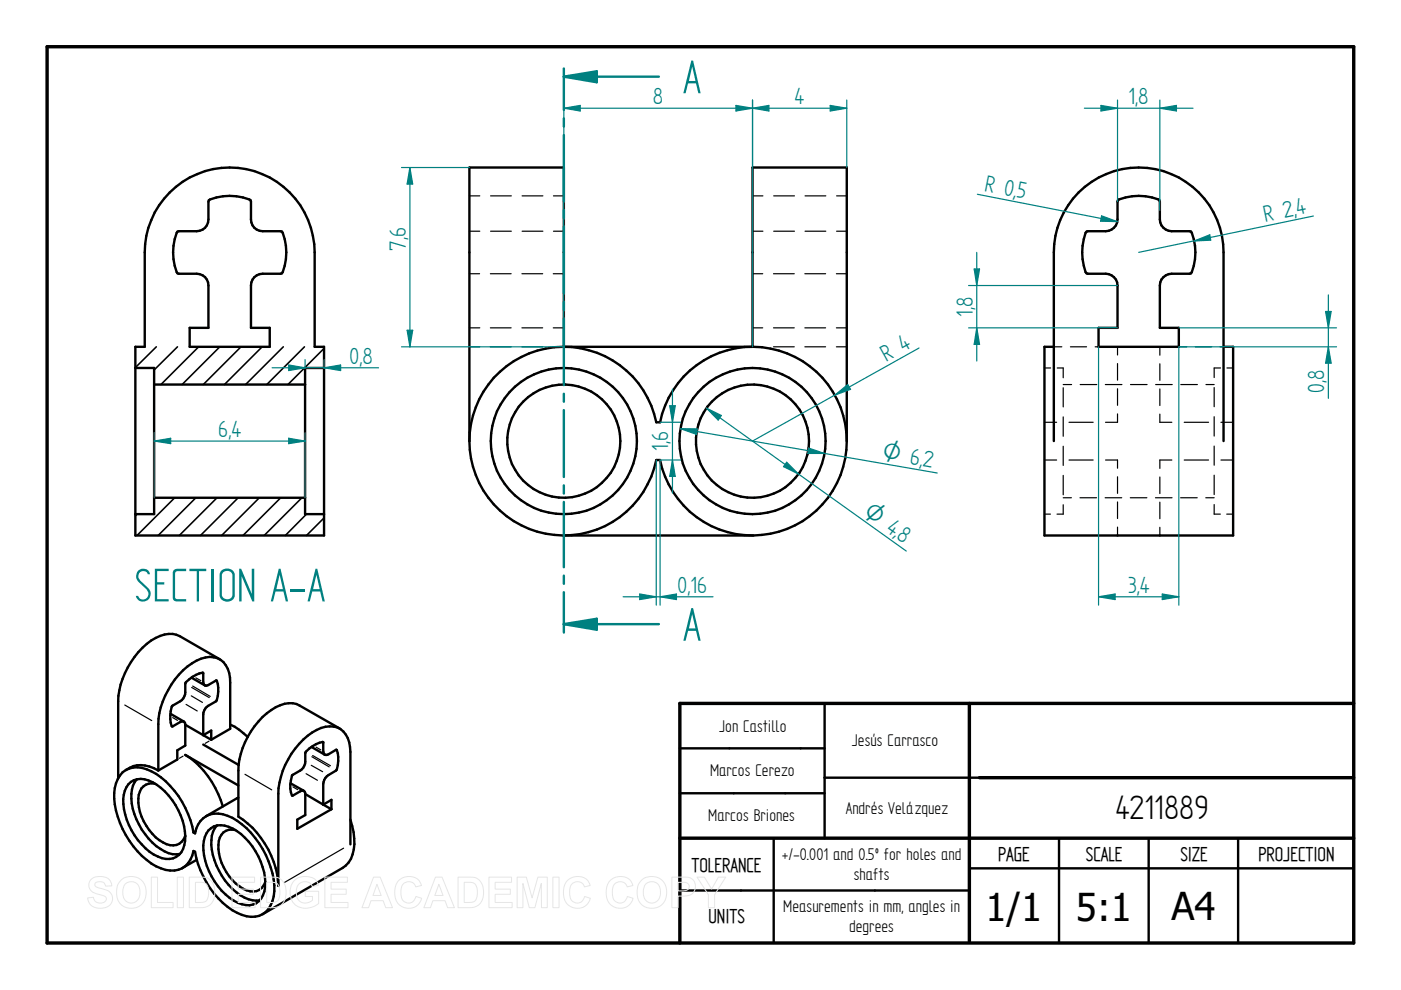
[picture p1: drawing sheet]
<svg xmlns="http://www.w3.org/2000/svg" width="297mm" height="210mm" viewBox="0 0 297 210" stroke-linecap="round" stroke-linejoin="round" font-family="sans-serif">
<path d="M10 9.9h277v190h-277zM205.5 149.1v50.5M287 149.1h-142.9v50.8M144.1 177.7h142.9M207.6 164.9h79.4" fill="none" stroke="#000" stroke-width=".72"/>
<g fill="none" stroke="#000" stroke-width=".51">
<path d="M237 42.5a10.9 10.9 0 0 1 8.8 0l.1 4a2.53 2.53 0 0 0 2.5 2.5l4.1 .1a11 11 0 0 1 0 8.9h-4.1a2.53 2.53 0 0 0-2.5 2.5v9h4v4h-17v-4h4v-9a2.53 2.53 0 0 0-2.5-2.5h-4a11 11 0 0 1 0-8.9l4-.1a2.53 2.53 0 0 0 2.5-2.5zM223.4 73.5h-2v40h40v-40h-2M99.5 93.5a20 20 0 0 0 18 19.9 20 20 0 0 0 21.6-15.9h.9a20 20 0 0 0 21.6 15.9 20 20 0 0 0 17.9-19.9M179.5 93.5v-58h-19.9v38h-40.1v-38h-20v58M179.5 93.5a20 20 0 0 0-18-19.9 20 20 0 0 0-21.5 15.9h-.9a20 20 0 0 0-21.6-15.9 20 20 0 0 0-18 19.9M223.4 93.5v-40a18 18 0 0 1 18-18 18 18 0 0 1 18 18v40M119.5 113.5h40.1M46.6 139.8l-8.5-4.9a5.4 5.4 0 0 0-5.1 .4 16.8 16.8 0 0 0-7.9 13.4v16.3M36.1 151.3l2.9 1.7M39.3 153.7v4.4l-1.7 1v1.9l-4 2.4M39.3 153.7a.64 .64 0 0 0-.3-.7 .64 .64 0 0 0-.8 .1l-1.7 .9a5.6 5.6 0 0 1 .1-4.4 3.7 3.7 0 0 0 2.5-1.9l.2-.9v-1.9a5.7 5.7 0 0 1 3.7-2.2l.1 1.9a.67 .67 0 0 0 .3 .7 .67 .67 0 0 0 .8-.1l1.7-.9a5.7 5.7 0 0 1-.1 4.4 3.9 3.9 0 0 0-2.5 1.9l-.2 .9v4.4M39.3 153.7l3.8 2.2"/>
<path d="M40.6 143.7l2.8 1.6M43.1 155.9l1.7 .9M43.1 155.9l1.7-1v1.9M43.1 157.9l7.5 4.3M44.8 156.8l4-2.3v-9.8a4.7 4.7 0 0 0-3.5-5.3 7.4 7.4 0 0 0-5.6 1.9 17.5 17.5 0 0 0-6.1 12.2v9.9M48.8 153.6a13.2 13.2 0 0 1 3.7 2.7M66 158.4l2.9 1.6M72 154.5l-8.5-4.9a5.2 5.2 0 0 0-5 .3 16.7 16.7 0 0 0-8 13.5v9.7a19 19 0 0 1 8.5 14.7v-19.5a16.8 16.8 0 0 1 8.1-13.5 4.4 4.4 0 0 1 6.6 1.7l.3 .9 .3 2v19.6M144.1 158.7h30.7M174.8 149.1v28.6M26 163.7a5.2 5.2 0 0 1 6.1-.2 18.4 18.4 0 0 1 8.9 13l.4 .2a4.7 4.7 0 0 1 6.9-3.7 17.3 17.3 0 0 1 9.1 10.9 9.8 9.8 0 0 1-.5 8.8 5 5 0 0 1-6.6 .8 18.4 18.4 0 0 1-8.9-12.9l-.4-.2a4.7 4.7 0 0 1-6.9 3.7 16.1 16.1 0 0 1-8.1-8.3 13.8 13.8 0 0 1-1.4-9.7l.4-.9zM26.7 163.2a6 6 0 0 1 6.9 .2"/>
<path d="M27.2 166.3a4 4 0 0 1 5.2-.4 14.2 14.2 0 0 1 6.8 12.4 3.8 3.8 0 0 1-5.7 3.3 13.8 13.8 0 0 1-7.3-13.1l.3-.8zM29 165.2a6.4 6.4 0 0 0-1.1 5.2 14.4 14.4 0 0 0 7 10.1 4.6 4.6 0 0 0 3.2 .6M32.9 166.2a2.89 2.89 0 0 0-3.6 3.1 10.9 10.9 0 0 0 6 9.7 2.8 2.8 0 0 0 4-1.8M41.5 176.2l-.5 .3M44.2 176.1a3.6 3.6 0 0 1 4.3-.8 13.8 13.8 0 0 1 7.8 11.8 4.2 4.2 0 0 1-3.4 4.8 8.9 8.9 0 0 1-6.7-4 13.5 13.5 0 0 1-3-9.6l.2-.8zM46 175a5.9 5.9 0 0 0-1.1 5.2 14.6 14.6 0 0 0 7 10.1 5.3 5.3 0 0 0 3.2 .6M49.9 176a2.86 2.86 0 0 0-3.6 3.2 10.7 10.7 0 0 0 6 9.6 2.81 2.81 0 0 0 4-1.8M50.5 169.1l-6.8 4M50.5 166.5l-11.2-6.4a19.1 19.1 0 0 1 7.9 10.9M61.6 166.1l2.8 1.6M61.9 168.7a5.8 5.8 0 0 1 .2-4.4 3.7 3.7 0 0 0 2.4-2l.2-.8v-1.8a5.8 5.8 0 0 1 3.8-2.3l.1 2.3a.63 .63 0 0 0 1 .2l1.7-.9a5.7 5.7 0 0 1-.1 4.4 4.1 4.1 0 0 0-2.5 2l-.2 .8v4.4M64.7 168.4a.64 .64 0 0 0-.3-.7 .64 .64 0 0 0-.7 .1l-1.8 .9"/>
<path d="M64.7 168.4l3.8 2.2M64.7 168.4v4.4l-1.7 1v1.9l7.3-4.1M68.5 170.6l1.8-1v2M68.5 170.6l1.8 1M74.3 173.8a11.9 11.9 0 0 1 .1 8.3l-.5 .8-1.3 1.1-16.9 9.8M144.1 168.2h30.7M164 177.7v22.2M207.6 164.9h-32.8M224.5 177.7v22.2M243.5 177.7v22.2M262.5 177.7v22.2M41.7 182.3l-3 1.7"/>
<path d="M144.1 188.8h61.4M205.5 184.1h81.5"/>
<circle cx="119.5" cy="93.5" r="12"/>
<circle cx="119.5" cy="93.5" r="15.5"/>
<circle cx="159.5" cy="93.5" r="12"/>
<circle cx="159.6" cy="93.5" r="15.5"/>
</g>
<g fill="none" stroke="#000" stroke-width=".25">
<path d="M99.5 41.5h2.2M99.5 49h2.2M99.5 58h2.2M104 58h4.4M104 41.5h4.4M104 49h4.4M110.7 58h4.4M110.7 41.5h4.4M110.7 49h4.4M117.3 58h2.2M117.3 41.5h2.2M117.3 49h2.2"/>
<path d="M159.6 41.5h2.2M159.6 49h2.2M159.6 58h2.1M164 58h4.4M164 41.5h4.4M164 49h4.4M170.6 58h4.4M170.7 41.5h4.4M170.7 49h4.4M177.3 58h2.2M177.4 41.5h2.1M177.4 49h2.1"/>
<path d="M99.5 69.5h2.2M99.5 73.5h2.2M104 69.5h4.4M104 73.5h4.4M110.7 69.5h4.4M110.7 73.5h4.4M117.3 69.5h2.2M117.3 73.5h2.2M159.6 69.5h2.1M159.6 73.5h2.1M164 69.5h4.4M164 73.5h4.4"/>
<path d="M170.6 69.5h4.4M170.6 73.5h4.4M177.3 69.5h2.2M177.3 73.5h2.2M221.4 78h1.4M223.4 73.5h1.7M224.2 78h1.2v2.1M226.9 73.5h3.5M232.2 73.5h.7M236.9 73.5v1.8M236.9 77.1v3.5M245.9 73.5v1.8"/>
<path d="M245.9 77.1v3.5M249.9 73.5h1.7M253.4 73.5h3.5M258.7 73.5h.7M258.8 78h-1.4v2.1M260.1 78h1.3M221.4 89.5h2.6M221.4 97.5h2.6M225.4 81.5h1.8M225.4 82.2v4.1M225.4 88.4v4.1M225.4 94.6v4.1"/>
<path d="M226.6 89.5h5.2M226.6 97.5h5.2M229 81.5h3.5M234.4 81.5h3.5M234.4 97.5h2.5v1.8M236.9 82.4v3.5M236.9 87.8v1.7h-2.5M239.7 81.5h3.5M245 81.5h3.5M245.9 87.8v1.7h2.6M245.9 82.5v3.5M248.5 97.5h-2.6v1.8"/>
<path d="M250.4 81.5h3.5M251.1 97.5h5.1M251.1 89.5h5.1M255.7 81.5h1.7M257.4 82.2v4M257.4 88.3v4.2M257.4 94.6v4M258.9 97.5h2.5M258.9 89.5h2.5M221.4 109h1.3M225.4 100.8v4.1M225.4 107v2h-1.3"/>
<path d="M225.4 105.5h1.8M229 105.5h3.5M234.3 105.5h3.5M236.9 101.1v3.5M236.9 106.4v3.5M236.9 111.8v1.7M239.6 105.5h3.6M245 105.5h3.5M245.9 101.1v3.5M245.9 106.5v3.5M245.9 111.8v1.7M250.3 105.5h3.5"/>
<path d="M255.6 105.5h1.8M257.4 100.8v4.1M257.4 107v2h1.3M260.1 109h1.3M26.5 149.5l5.7 3.3M36.4 153.8l.2 .2M36.6 152.1l1 .6M39.5 149.4l2.3 1.3M40.6 147.5l2.3 1.4M40.6 145.8l3.8 2.1M40.8 145.5l3.8 2.2M41.5 143.7l1.1 .6"/>
<path d="M42.9 142.6l.2 .1M44.3 157.1l-.8 .5M45.8 144.3l.2 .1M67 158.4l1 .6M68.3 157.3l.2 .2M71.3 159h.1M38.8 160.3l-.8 .5M51.9 164.2l5.7 3.3M61.8 168.6l.3 .1M62.1 166.8l1 .6M64.9 164l2.4 1.4M66 162.3l2.4 1.3"/>
<path d="M66.1 160.4l3.7 2.2M66.3 160.2l3.8 2.1M72.9 179.8l-12.5 7.3"/>
</g>
<path d="M194.9 73.8l-35.3 19.7M177 83.8l2.7-2.3 .6 1z" fill="none" stroke="#008080" stroke-width=".25"/>
<path d="M177 83.8l2.7-2.3 .6 1z" fill="#008080"/>
<path d="M144.3 90.9h3.5l-.2 1.2zM144.3 90.9l54.4 9.4" fill="none" stroke="#008080" stroke-width=".25"/>
<path d="M144.3 90.9h3.5l-.2 1.2z" fill="#008080"/>
<path d="M171.4 95l3.4 1.1h-3.5z" fill="none" stroke="#008080" stroke-width=".25"/>
<path d="M171.4 95l3.4 1.1h-3.5z" fill="#008080"/>
<path d="M149.8 86.5l42.3 30.3M149.8 86.5l3.1 1.6-.6 1z" fill="none" stroke="#008080" stroke-width=".25"/>
<path d="M149.8 86.5l3.1 1.6-.6 1z" fill="#008080"/>
<path d="M166.8 98l2.5 2.5-3.2-1.6z" fill="none" stroke="#008080" stroke-width=".25"/>
<path d="M166.8 98l2.5 2.5-3.2-1.6z" fill="#008080"/>
<path d="M139.1 97.5v30.8M140 97.5v30.8M135.6 125.9l3.5 .6-3.5 .6z" fill="none" stroke="#008080" stroke-width=".25"/>
<path d="M135.6 125.9l3.5 .6-3.5 .6z" fill="#008080"/>
<path d="M140 126.5l3.4-.6v1.2z" fill="none" stroke="#008080" stroke-width=".25"/>
<path d="M140 126.5l3.4-.6v1.2z" fill="#008080"/>
<path d="M85.1 35.5h14.4M86.9 35.5l.6 3.5h-1.2zM85.1 73.5h34.4M132.1 126.5h19.1" fill="none" stroke="#008080" stroke-width=".25"/>
<path d="M86.9 35.5l.6 3.5h-1.2z" fill="#008080"/>
<path d="M86.3 70h1.2l-.6 3.5z" fill="none" stroke="#008080" stroke-width=".25"/>
<path d="M86.3 70h1.2l-.6 3.5z" fill="#008080"/>
<path d="M86.9 35.5v38M119.5 22.9l3.5-.5v1.1zM119.5 21.2v52.3M159.6 21.2v52.3" fill="none" stroke="#008080" stroke-width=".25"/>
<path d="M119.5 22.9l3.5-.5v1.1z" fill="#008080"/>
<path d="M156 22.4l3.6 .5-3.6 .6z" fill="none" stroke="#008080" stroke-width=".25"/>
<path d="M156 22.4l3.6 .5-3.6 .6z" fill="#008080"/>
<path d="M119.5 22.9h40.1M253.2 51.1l3.3-1.3 .2 1.1zM278.5 45.8l-37.1 7.7" fill="none" stroke="#008080" stroke-width=".25"/>
<path d="M253.2 51.1l3.3-1.3 .2 1.1z" fill="#008080"/>
<path d="M233.4 22.4l3.5 .5-3.5 .6zM236.9 21.2v21.6M245.9 21.2v23.4" fill="none" stroke="#008080" stroke-width=".25"/>
<path d="M233.4 22.4l3.5 .5-3.5 .6z" fill="#008080"/>
<path d="M245.9 22.9l3.5-.5v1.1z" fill="none" stroke="#008080" stroke-width=".25"/>
<path d="M245.9 22.9l3.5-.5v1.1z" fill="#008080"/>
<path d="M229.9 22.9h23M206.5 57h1.2l-.6 3.5zM205.4 60.5h31.5M205.4 69.5h31.5" fill="none" stroke="#008080" stroke-width=".25"/>
<path d="M206.5 57h1.2l-.6 3.5z" fill="#008080"/>
<path d="M207.1 69.5l.6 3.5h-1.2z" fill="none" stroke="#008080" stroke-width=".25"/>
<path d="M207.1 69.5l.6 3.5h-1.2z" fill="#008080"/>
<path d="M207.1 53.5v23M249.9 73.5h33.5M249.9 69.5h33.5M281.6 73.5l.6 3.5h-1.2z" fill="none" stroke="#008080" stroke-width=".25"/>
<path d="M281.6 73.5l.6 3.5h-1.2z" fill="#008080"/>
<path d="M281 66h1.2l-.6 3.5z" fill="none" stroke="#008080" stroke-width=".25"/>
<path d="M281 66h1.2l-.6 3.5z" fill="#008080"/>
<path d="M207.2 41.2l29.7 5.8M233.5 45.8l3.4 1.2-3.6-.1zM281.6 62.5v22" fill="none" stroke="#008080" stroke-width=".25"/>
<path d="M233.5 45.8l3.4 1.2-3.6-.1z" fill="#008080"/>
<path d="M232.9 73.5v54.8M249.9 73.5v54.8M232.9 126.5l3.5-.6v1.2z" fill="none" stroke="#008080" stroke-width=".25"/>
<path d="M232.9 126.5l3.5-.6v1.2z" fill="#008080"/>
<path d="M246.4 125.9l3.5 .6-3.5 .6z" fill="none" stroke="#008080" stroke-width=".25"/>
<path d="M246.4 125.9l3.5 .6-3.5 .6z" fill="#008080"/>
<path d="M232.9 126.5h17" fill="none" stroke="#008080" stroke-width=".25"/>
<g fill="none" stroke="#008080" stroke-width=".51">
<path d="M139.7 16.3h-20.2v7M119.5 25.1v1.7M119.5 28.6v14.2M119.5 44.6v1.7M119.5 48v14.2M119.5 64v1.7M119.5 67.5v14.2M119.5 83.5v1.7M119.5 87v14.1M119.5 106.4v13.9M119.5 102.9v1.7M119.5 122v1.8"/>
<path d="M119.5 125.6v6.7"/>
</g>
<path d="M119.5 16.3l7-1.2v2.3z" fill="#008080"/>
<path d="M119.5 16.3l7-1.2v2.3zM119.5 132.3h20.2" fill="none" stroke="#008080" stroke-width=".51"/>
<path d="M119.5 132.3l7-1.1v2.3z" fill="#008080"/>
<path d="M119.5 14.5v1.8M119.5 132.3l7-1.1v2.3zM119.5 132.3v1.8" fill="none" stroke="#008080" stroke-width=".51"/>
<path d="M159.6 21.2v14.3M176 22.4l3.5 .5-3.5 .6zM179.5 21.2v14.3" fill="none" stroke="#008080" stroke-width=".25"/>
<path d="M176 22.4l3.5 .5-3.5 .6z" fill="#008080"/>
<path d="M159.6 22.9l3.4-.5v1.1z" fill="none" stroke="#008080" stroke-width=".25"/>
<path d="M159.6 22.9l3.4-.5v1.1z" fill="#008080"/>
<path d="M159.6 22.9h19.9M61.2 77.4l3.5 .6-3.5 .6zM64.7 76.2v1.8M68.7 76.2v1.8" fill="none" stroke="#008080" stroke-width=".25"/>
<g fill="none" stroke="#000" stroke-width=".34">
<path d="M33.1 73.5l-4.4 4.4M37.6 73.5l-4.9 4.9M42.1 73.5l-8 8M46.6 73.5l-8 8M51.1 73.5l-8 8M55.6 73.5l-8 8M60.1 73.5l-8 8M64.6 73.5l-8 8M68.7 73.9l-7.7 7.6M29 109l-.3 .4M37 105.5l-8 8M41.5 105.5l-8 8"/>
<path d="M46 105.5l-8 8M50.5 105.5l-8 8M55 105.5l-8 8M59.5 105.5l-8 8M64 105.5l-8 8M65 109l-4.5 4.5M68.7 109.8l-3.7 3.7"/>
</g>
<path d="M36 40.8a18 18 0 0 1 19.6-3.9 18 18 0 0 1 11.1 16.6v20h2v40h-40v-40h2v-20a18.2 18.2 0 0 1 5.3-12.7zM44.3 42.5a11 11 0 0 1 8.8 0l.1 4a2.46 2.46 0 0 0 2.5 2.5l4.1 .1a11 11 0 0 1 0 8.9h-4.1a2.46 2.46 0 0 0-2.5 2.5v9h4v4h-17v-4h4v-9a2.46 2.46 0 0 0-2.5-2.5h-4.1a11 11 0 0 1 0-8.9l4.1-.1a2.46 2.46 0 0 0 2.5-2.5zM28.7 78h4v31h-4M68.7 78h-4v31h4M32.7 81.5h32M32.7 105.5h32" fill="none" stroke="#000" stroke-width=".51"/>
<path d="M61.2 77.4l3.5 .6-3.5 .6z" fill="#008080"/>
<path d="M68.7 78l3.5-.6v1.2z" fill="none" stroke="#008080" stroke-width=".25"/>
<path d="M68.7 78l3.5-.6v1.2z" fill="#008080"/>
<path d="M57.7 78h22.6M32.7 91.7v13.8M61.2 92.9l3.5 .6-3.5 .6zM64.7 91.7v13.8" fill="none" stroke="#008080" stroke-width=".25"/>
<path d="M61.2 92.9l3.5 .6-3.5 .6z" fill="#008080"/>
<path d="M32.7 93.5l3.5-.6v1.2z" fill="none" stroke="#008080" stroke-width=".25"/>
<path d="M32.7 93.5l3.5-.6v1.2z" fill="#008080"/>
<path d="M32.7 93.5h32M140 97.5h4.3M140 89.5h4.3M142.6 97.5l.6 3.5h-1.2z" fill="none" stroke="#008080" stroke-width=".25"/>
<path d="M142.6 97.5l.6 3.5h-1.2z" fill="#008080"/>
<path d="M142 86h1.2l-.6 3.5z" fill="none" stroke="#008080" stroke-width=".25"/>
<path d="M142 86h1.2l-.6 3.5z" fill="#008080"/>
<path d="M142.6 82.5v22" fill="none" stroke="#008080" stroke-width=".25"/>
<g fill="none" stroke="#e6e6e6" stroke-width=".21">
<path d="M19.3 186.5a3.1 3.1 0 0 1 4 .2l.4 1.1-1.3 .1a1.28 1.28 0 0 0-1-1 1.28 1.28 0 0 0-1.3 .5v.4a5.6 5.6 0 0 0 2.5 .9 1.98 1.98 0 0 1 1.2 2.4 1.98 1.98 0 0 1-2.2 1.5 2.48 2.48 0 0 1-3-2.2l1.2-.2a1.44 1.44 0 0 0 1.3 1.3 1.44 1.44 0 0 0 1.5-.9 1.18 1.18 0 0 0-1.4-.9 2.36 2.36 0 0 1-2.4-2l.1-.7zM25.8 186.5a3.3 3.3 0 0 1 3.9-.1 3.3 3.3 0 0 1 1.2 3.8 3.2 3.2 0 0 1-3.8 2.3 3.2 3.2 0 0 1-2.4-3.8 3 3 0 0 1 1.1-2.2zM26.5 187.5a1.87 1.87 0 0 1 2.2-.4 1.87 1.87 0 0 1 1 2.1 1.87 1.87 0 0 1-1.8 2.3 1.87 1.87 0 0 1-1.9-2.3l.1-.8zM32.1 186h1.3v5.3h3.3v1.1h-4.6zM37.6 186h1.3v6.4h-1.3zM40.1 186h2.4a2.79 2.79 0 0 1 3 3.3 2.79 2.79 0 0 1-2.9 3.1h-2.5zM41.4 187.1a2.64 2.64 0 0 1 2.5 .5 3.3 3.3 0 0 1-.3 3.5l-.8 .2h-1.4zM49.2 186h4.8v1.1h-3.5v1.4h3.2v1.1h-3.2v1.7h3.6v1.1h-4.9zM55.2 186h2.4a2.79 2.79 0 0 1 3.1 3.3 2.79 2.79 0 0 1-3 3.1h-2.5zM56.6 187.1a2.64 2.64 0 0 1 2.4 .5 3.3 3.3 0 0 1-.3 3.5l-.8 .2h-1.3zM62.3 186.8a3.6 3.6 0 0 1 4.6-.2l.6 1.1-1.3 .3a1.8 1.8 0 0 0-2.2-1 1.8 1.8 0 0 0-1.2 2.1 2.01 2.01 0 0 0 1.1 2.2 2.01 2.01 0 0 0 2.3-.4v-.8h-1.5v-1.1h2.9v2.6a3.8 3.8 0 0 1-5.5-.3 4 4 0 0 1 .2-4.5zM68.9 186h4.8v1.1h-3.5v1.4h3.2v1.1h-3.2v1.7h3.6v1.1h-4.9z"/>
<path d="M79.2 186h1.4l2.6 6.4h-1.4l-.6-1.4h-2.5l-.6 1.4h-1.4zM79.9 187.5l.9 2.4h-1.7zM84.5 186.7a2.87 2.87 0 0 1 4.9 1l-1.3 .3a1.6 1.6 0 0 0-1.8-1 1.6 1.6 0 0 0-1.3 1.7 2.19 2.19 0 0 0 1.3 2.7 1.55 1.55 0 0 0 1.9-1.3l1.2 .4a2.93 2.93 0 0 1-3.4 2 2.93 2.93 0 0 1-2.3-3.3v-.6a3.2 3.2 0 0 1 .8-1.9zM92.3 186h1.4l2.6 6.4h-1.4l-.5-1.4h-2.6l-.5 1.4h-1.4zM93 187.5l.9 2.4h-1.7zM97.1 186h2.4a2.79 2.79 0 0 1 3 3.3 2.79 2.79 0 0 1-2.9 3.1h-2.5zM98.4 187.1a2.64 2.64 0 0 1 2.4 .5 3.3 3.3 0 0 1-.2 3.5l-.9 .2h-1.3zM103.7 186h4.8v1.1h-3.5v1.4h3.2v1.1h-3.2v1.7h3.6v1.1h-4.9zM109.6 186h2l1.2 4.4 1.2-4.4h2v6.4h-1.2v-5.1l-1.4 5.1h-1.2l-1.3-5.1v5.1h-1.3zM117.2 186h1.3v6.4h-1.3zM120.3 186.7a2.87 2.87 0 0 1 4.8 1l-1.2 .3a1.6 1.6 0 0 0-1.9-1 1.6 1.6 0 0 0-1.2 1.7 2.19 2.19 0 0 0 1.3 2.7 1.55 1.55 0 0 0 1.8-1.3l1.3 .4a2.93 2.93 0 0 1-3.5 2 2.93 2.93 0 0 1-2.2-3.3v-.6a3.2 3.2 0 0 1 .8-1.9zM129.3 186.7a2.87 2.87 0 0 1 4.9 1l-1.2 .3a1.6 1.6 0 0 0-1.9-1 1.6 1.6 0 0 0-1.3 1.7 2.19 2.19 0 0 0 1.3 2.7 1.55 1.55 0 0 0 1.9-1.3l1.2 .4a2.93 2.93 0 0 1-3.4 2 2.93 2.93 0 0 1-2.3-3.3l.1-.6a3.2 3.2 0 0 1 .7-1.9z"/>
<path d="M136.2 186.5a3.3 3.3 0 0 1 3.9-.1 3.3 3.3 0 0 1 1.1 3.8 3.2 3.2 0 0 1-3.7 2.3 3.2 3.2 0 0 1-2.4-3.8 3 3 0 0 1 1.1-2.2zM136.9 187.5a1.87 1.87 0 0 1 2.2-.4 1.87 1.87 0 0 1 .9 2.1 1.87 1.87 0 0 1-1.8 2.3 1.87 1.87 0 0 1-1.8-2.3l.1-.8zM142.4 186h2.1a2.5 2.5 0 0 1 2.7 1 2.08 2.08 0 0 1-.1 2.2 2.08 2.08 0 0 1-2.1 .8h-1.2v2.4h-1.4zM143.8 187.1h.6a1.28 1.28 0 0 1 1.7 .9 1.22 1.22 0 0 1-1.6 .9h-.7zM147.8 186h1.5l1.6 2.5 1.4-2.5h1.6l-2.4 3.7v2.7h-1.3v-2.7z"/>
</g>
<g font-size="11.3" fill="#008080">
<text x="144.8" y="19.8">A</text>
<text x="28.5" y="127.5">SECTION A-A</text>
<text x="144.8" y="135.8">A</text>
</g>
<g font-size="8.1">
<text x="236.5" y="173.7">4211889</text>
<text x="208.9" y="195.3">1/1</text>
<text x="228.1" y="195.3">5:1</text>
<text x="248.4" y="195.1">A4</text>
</g>
<g font-size="5.6" fill="#008080">
<text x="138.4" y="22.1">8</text>
<text x="168.5" y="22.1">4</text>
<text x="239.3" y="22.1">1,8</text>
<text x="208.6" y="40.6" transform="rotate(11 208.6 40.6)">R 0,</text>
<text x="215.3" y="41.9" transform="rotate(11 215.3 41.9)">5</text>
<text x="268.3" y="47" transform="rotate(-12 268.3 47)">R 2,</text>
<text x="275.1" y="45.6" transform="rotate(-12 275.1 45.6)">4</text>
<text x="86" y="53.2" transform="rotate(-90 86 53.2)">7,6</text>
<text x="206.2" y="67.2" transform="rotate(-90 206.2 67.2)">1,8</text>
<text x="74.1" y="77.1">0,8</text>
<text x="187.9" y="76.7" transform="rotate(-29 187.9 76.7)">R 4</text>
<text x="280.8" y="83.2" transform="rotate(-90 280.8 83.2)">0,8</text>
<text x="46.3" y="92.6">6,4</text>
<text x="141.7" y="95.6" transform="rotate(-90 141.7 95.6)">1,6</text>
<text x="195.5" y="98.8" transform="rotate(10 195.5 98.8)">2</text>
<text x="187.7" y="112.6" transform="rotate(35 187.7 112.6)">4,</text>
<text x="189.9" y="114.1" transform="rotate(35 189.9 114.1)">8</text>
<text x="143.7" y="125.7">0,16</text>
<text x="239.2" y="125.7">3,4</text>
</g>
<g font-size="5.4" fill="#008080">
<text x="186.9" y="97.4" transform="rotate(10 186.9 97.4)">O 6,</text>
<text x="182.8" y="109.1" transform="rotate(36 182.8 109.1)">O</text>
</g>
<g font-size="4.8">
<text x="146.6" y="184.8">TOLERANCE</text>
<text x="211.6" y="182.5">PAGE</text>
<text x="230.2" y="182.5">SCALE</text>
<text x="250.3" y="182.5">SIZE</text>
<text x="266.8" y="182.5">PROJECTION</text>
<text x="150.2" y="195.8">UNITS</text>
</g>
<g font-size="4.1">
<text x="152.5" y="155.1">Jon Castillo</text>
<text x="180.6" y="158.2">Jesús Carrasco</text>
<text x="150.5" y="164.5">Marcos Cerezo</text>
<text x="179.3" y="172.6">Andrés Velázquez</text>
<text x="150.2" y="174.1">Marcos Briones</text>
<text x="165.8" y="182.4">+/-0.001 and 0.5º for holes and</text>
<text x="181" y="186.6">shafts</text>
<text x="166.1" y="193.5">Measurements in mm, angles in</text>
<text x="180" y="197.6">degrees</text>
</g>
</svg>
